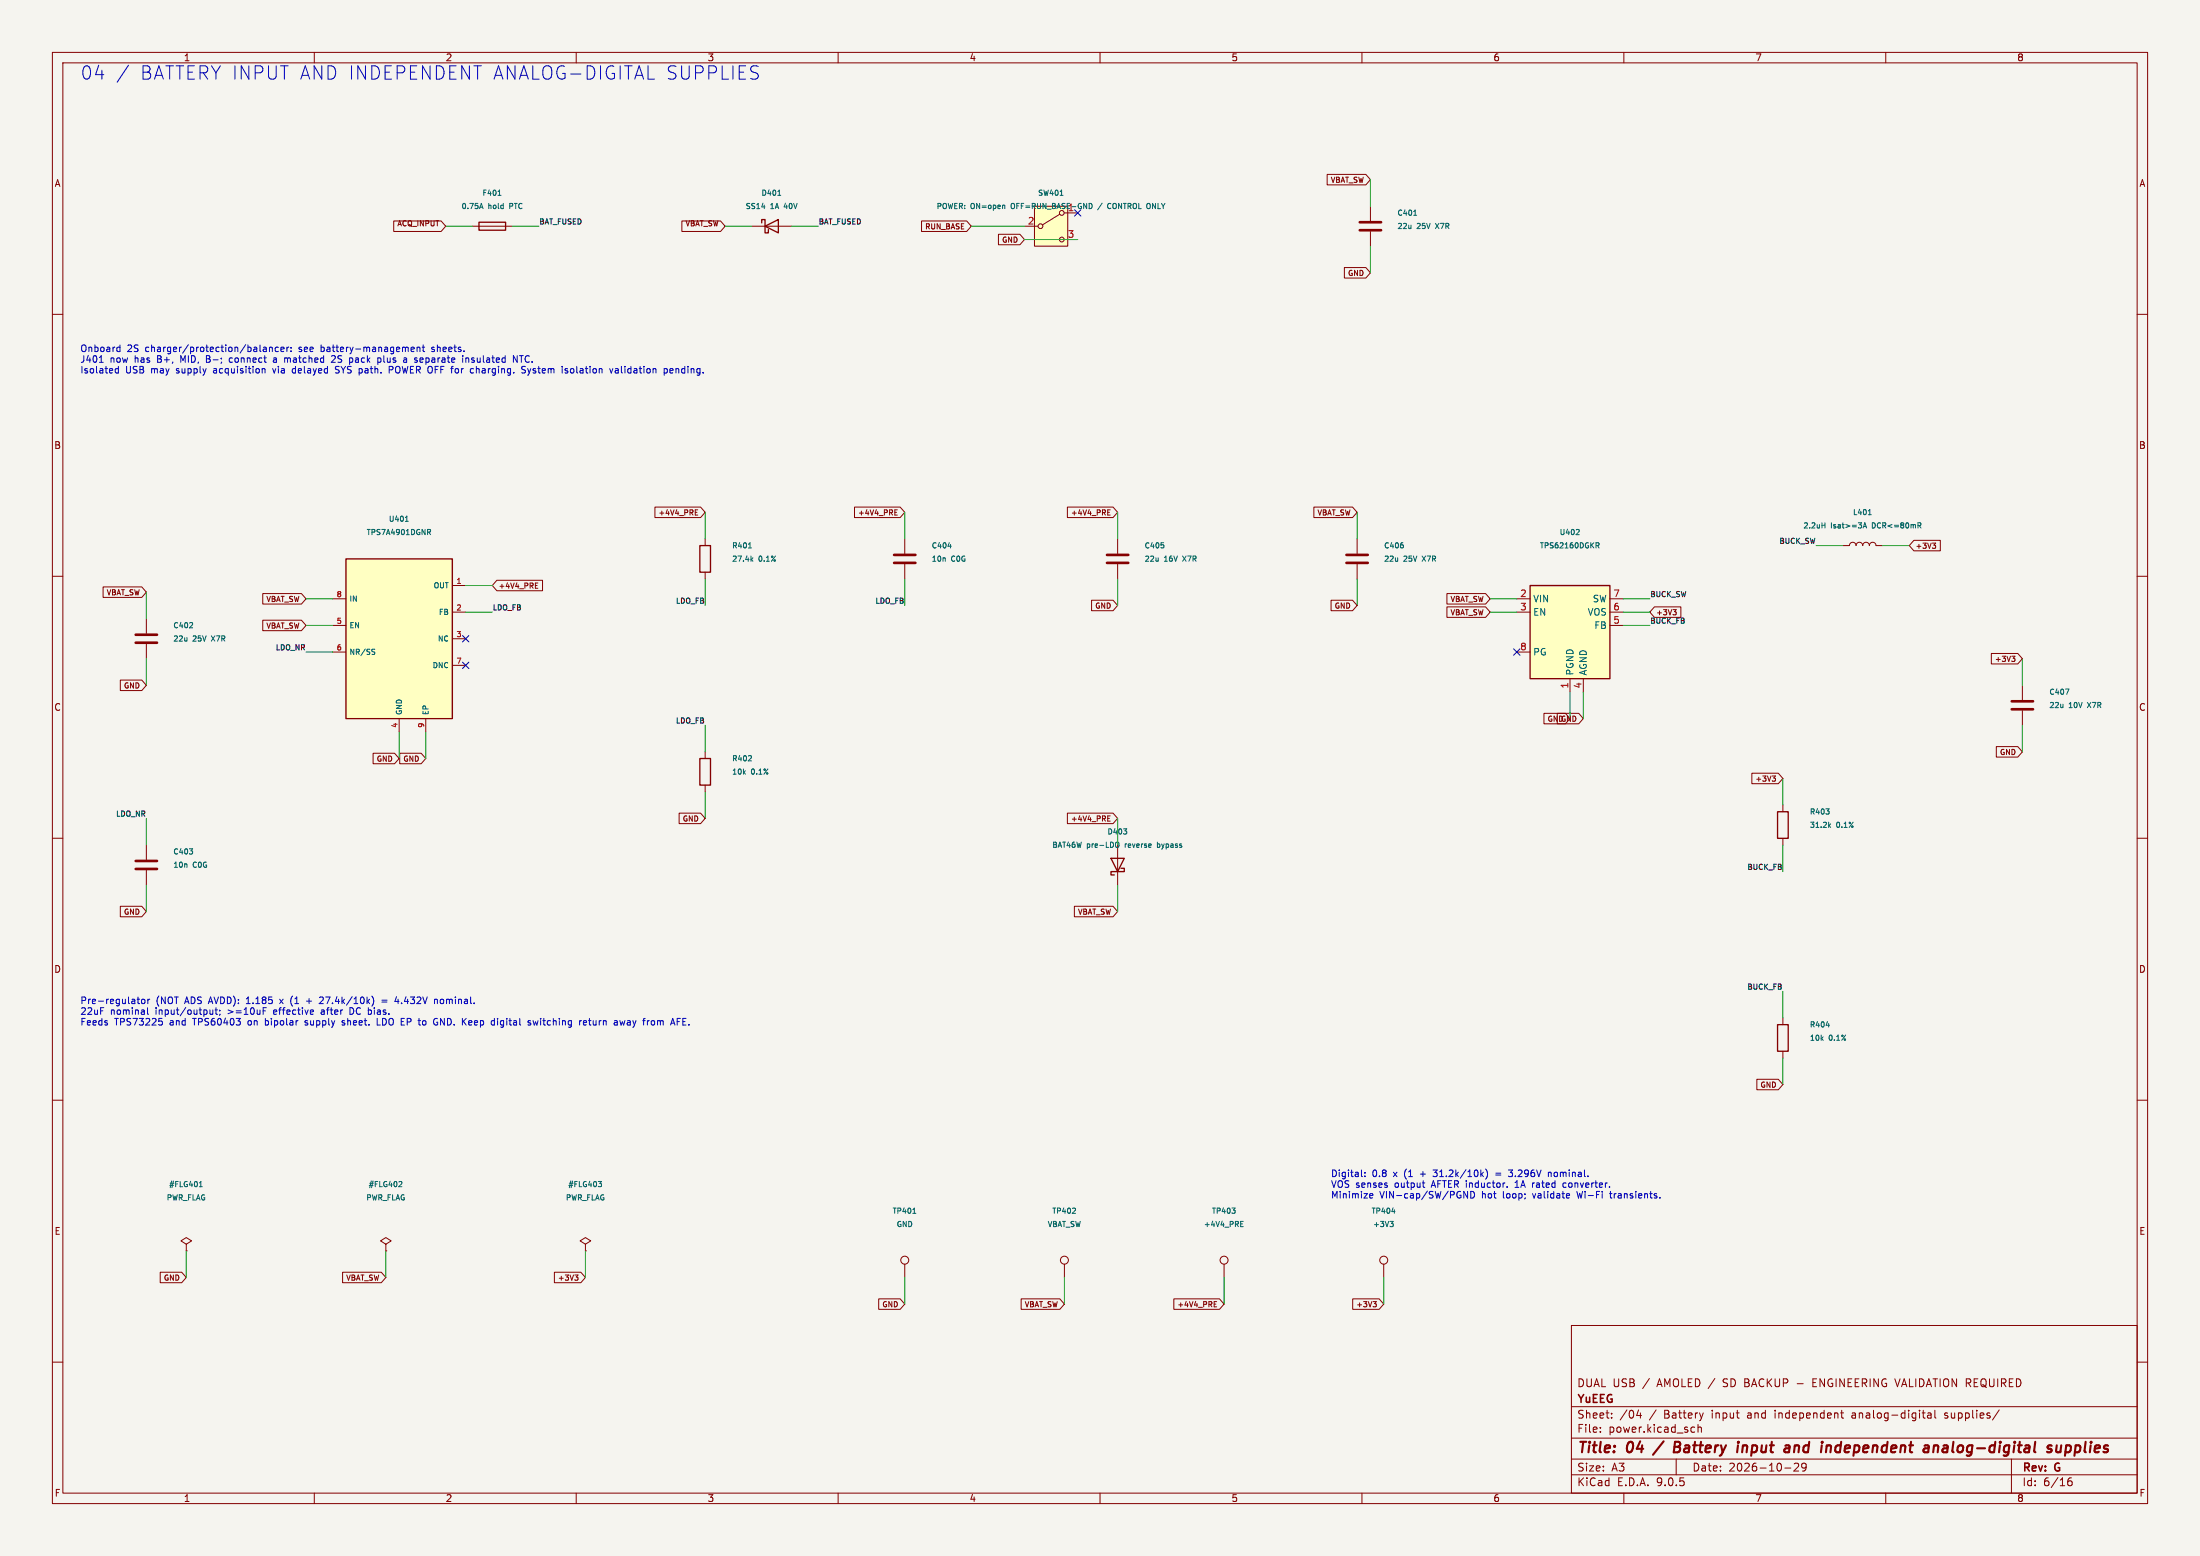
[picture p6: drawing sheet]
<svg xmlns="http://www.w3.org/2000/svg" width="420mm" height="297mm" viewBox="0 0 420 297" stroke-linecap="round" stroke-linejoin="round" font-family="sans-serif">
<path d="M0 0h420v297h-420z" fill="#f5f4ef" stroke="#f5f4ef" stroke-width=".19"/>
<g fill="none" stroke="#840000" stroke-width=".19">
<path d="M10 10h400v277h-400zM12 12h396v273h-396zM60 10v2M110 10v2M160 10v2M210 10v2M260 10v2M310 10v2M360 10v2M10 60h2M408 60h2M10 110h2"/>
<path d="M27.9 118.1v2.8M408 110h2M27.9 122.9v2.8M10 160h2M408 160h2M10 210h2M408 210h2M300 253h108v32h-108zM10 260h2M300 278.5h108M300 274.5h108M300 268.5h108"/>
<path d="M305.5 273.2v.2M305.5 272.5v.1M307.7 270.5v.2M307.7 269.8v.1M312.8 269.1l-.4 1.1h1M313.2 269.7v1M320 278.5v3M323.1 272.4l.4 .1M323.5 273.3l-.4 .1M324.2 272.5l.2-.1 .3 .1 .1 .9M324.2 271.9v1.5M325.2 269.7l-.4 1"/>
<path d="M342.5 279.4l.6-.1 .2 .1 .1 .3-1 1.1h1M343.1 264.1h1.1M344.8 279.9l-.3 .3h-.3l-.3-.3 .2-.5 .4-.1 .2 .1a.99 .99 0 0 1-.3 1.4h-.3M346.1 263.9h.5M346.8 263.2h-.7v1.5h.7M351.4 269.7h.5M351.6 269.2v1.3l.3 .2M353.6 270.2v.4M366.9 269.7h.6M367.2 270.6l.3 .1M368 269.8h.6l.1 .9M368.7 270l-.5 .1a.29 .29 0 0 0-.3 .3 .29 .29 0 0 0 .3 .3l.5-.1"/>
<path d="M369.4 269.2v1.3l.2 .2M371.2 270.6l.5 .1M371.4 269.7l-.2 .2 .2 .3M381.7 269.1l-1.3 1.9M384 278.5v6.5M408 260h2M60 285v2M110 285v2M160 285v2M210 285v2M260 285v2M300 281.5h108"/>
<path d="M310 285v2M340.7 280.2h1.2M360 285v2M394.7 282.9l.3-.2h.4l.2 .2v.4l-.3 .3-.4-.1-.2-.2M395.4 282.1a.59 .59 0 0 0-.7 .6"/>
</g>
<g fill="none" stroke="#840000" stroke-width=".4">
<path d="M317.6 275.1l-2 2.6M319.7 276.2h.6M320.3 276.2l.3 .1M320.4 275.2h-.6l-.3 2 1-.1M320.5 276.1l-.2 .1M332.7 275.9l-.1 1.3M333.3 275.9l-.6 .2M342.6 275.9l-.1 1.3M343.2 275.9l-.6 .2M351.2 275.9a.66 .66 0 0 0-.8 .4v.7l.3 .2h.3M369.3 276h.7l-.1 1.2M371.6 275.9l-.6 .1"/>
<path d="M371.6 276.4h-.5a.4 .4 0 0 0-.3 .4 .4 .4 0 0 0 .2 .4h.5M391.2 275.9l.5 .1M391.4 276.5l.2 .1 .1 .3-.4 .3M392.6 275.9v1.2a.57 .57 0 0 0 .8-.1M393.5 275.9l-.2 1.3M394.4 276h.8l.2 .3-.1 .5a.66 .66 0 0 1-1 .3M394.5 275.9l-.3 2"/>
</g>
<path d="M25.9 121.2h4.1M25.9 122.7h4.1" fill="none" stroke="#840000" stroke-width=".51"/>
<path d="M36.2 119.8h.6M36.7 118.9v.4" fill="none" stroke="#006464" stroke-width=".19"/>
<path d="M292.1 111.8h15.2v17.7h-15.2z" fill="#ffffc2"/>
<path d="M91.4 42.4h5.1v1.5h-5.1zM292.1 111.8h15.2v17.7h-15.2zM339.3 154.9h2.1v5.1h-2.1zM212.1 163.8h2.5l-1.2 2.6zM214 165.7h.6v.7h-2.5v.6h.6M339.3 195.6h2.1v5.1h-2.1z" fill="none" stroke="#840000" stroke-width=".25"/>
<g fill="none" stroke="#840000" stroke-width=".19">
<path d="M261.6 39.4v2.8M90.2 43.2h7.6M261.6 44.2v2.8M213.4 102.9v2.8M213.4 107.7v2.8M289.6 114.3h2.5M289.6 116.8h2.5M307.3 114.3h2.6M307.3 116.8h2.6M307.3 119.4h2.6M289.6 124.5h2.5M299.7 129.5v2.6"/>
<path d="M302.3 129.5v2.6M340.4 153.7v1.2M27.9 161.3v2.8M27.9 166.1v2.8M213.4 161.3v7.6M340.4 160v1.3M340.4 194.3v1.3M340.4 200.7v1.2"/>
</g>
<g fill="none" stroke="#006464" stroke-width=".19">
<path d="M91.6 39.5h.5M91.9 38.8l.3 1M95.1 37.3h.5M269.9 41.1h.6M222.1 104.1v.4M301.4 101.1v.4l-.5 .6h.6M304.7 103.6h.4l.2 .2-.1 .3h-.5M304.9 104.1l.4 .5M214.5 158.2h.6l-.3 .4M215.1 158.7v.4M348.6 154.4h.6l-.3 .4M349.1 154.9v.4"/>
<path d="M349.2 157.6l.3 .3M349.5 157.3l-.4 .3M36.2 162h.6l-.4 .4M36.7 162.5v.4M213.2 160.7l.3 .1 .1 .3v.5l-.4 .1M348.6 195.7h.6"/>
</g>
<path d="M259.6 42.4h4.1M259.6 43.9h4.1M211.3 105.9h4.1M211.3 107.4h4.1M25.9 164.3h4.1M25.9 165.9h4.1" fill="none" stroke="#840000" stroke-width=".51"/>
<path d="M197.5 39.4h6.3v7.6h-6.3z" fill="#ffffc2"/>
<g fill="none" stroke="#840000" stroke-width=".19">
<path d="M197.5 39.4h6.3v7.6h-6.3zM143.5 43.2h7.6M195.6 43.2h2.5M202.3 40.9l-3.3 2M203.2 40.6h2.5M203.2 45.7h2.5M172.7 102.9v2.8M172.7 107.7v2.8M386.1 130.8v2.8M386.1 135.6v2.8"/>
<circle cx="198.6" cy="43.2" r=".46"/>
<circle cx="202.7" cy="40.6" r=".46"/>
<circle cx="202.7" cy="45.7" r=".46"/>
</g>
<path d="M148.5 37.3h.6M191.7 39.2l.1 .1v.5M202.4 37.3h.5M208.2 38.8a.54 .54 0 0 1 .3 .5 .54 .54 0 0 1-.3 .5M210.4 38.8l-.9 1.3M211.8 38.8a.54 .54 0 0 0-.4 .5 .54 .54 0 0 0 .4 .5M181 104.3h.6M394.3 131.5h.7l-.5 1" fill="none" stroke="#006464" stroke-width=".19"/>
<path d="M145.4 42.5v-.6h.6v2.6h.7v-.7M146 43.2l2.6-1.3v2.6z" fill="none" stroke="#840000" stroke-width=".25"/>
<path d="M170.7 105.9h4.1M170.7 107.4h4.1M384 133.9h4.1M384 135.4h4.1" fill="none" stroke="#840000" stroke-width=".51"/>
<path d="M66 106.7h20.4v30.5h-20.4z" fill="#ffffc2"/>
<path d="M66 106.7h20.4v30.5h-20.4zM133.6 104.1h2v5.1h-2zM133.6 144.8h2v5.1h-2z" fill="none" stroke="#840000" stroke-width=".25"/>
<g fill="none" stroke="#840000" stroke-width=".19">
<path d="M253.4 33.3h7.3l.9 1-.9 1h-7.3zM75.2 42.2h9l.9 1-.9 1h-9zM130.2 42.2h7.4l.8 1-.8 1h-7.4zM175.9 42.2h8.6l.9 1-.9 1h-8.6zM190.6 44.7h4.1l.9 1-.9 1h-4.1zM256.6 51.1h4.1l.9 1-.9 1h-4.1zM125 96.8h8.7l.9 1-.9 1h-8.7zM132.7 97.8h.4M132.7 98.3h.5M132.7 97.3h.5M163.1 96.8h8.7l.9 1-.9 1h-8.7zM170.8 97.8h.4"/>
<path d="M170.8 98.3h.5M170.8 97.3h.5M203.8 96.8h8.7l.9 1-.9 1h-8.7zM211.5 97.8h.3M211.5 98.3h.4M211.5 97.3h.4M250.8 96.8h7.4l.9 1-.9 1h-7.4zM19.7 112h7.4l.8 1-.8 1h-7.4zM50.2 113.3h7.3l.9 1-.9 1h-7.3zM50.2 118.4h7.3l.9 1-.9 1h-7.3zM63.5 114.3h2.5M63.5 119.4h2.5"/>
<path d="M86.4 111.8h2.5M86.4 116.8h2.5M94.9 110.8h8.7v2h-8.7l-.9-1zM102.2 111.8h.3M102.2 112.3h.5M102.2 111.3h.5M134.6 102.9v1.2M134.6 109.2v1.3M208.4 114.6h4.1l.9 1-.9 1h-4.1zM254.1 114.6h4.1l.9 1-.9 1h-4.1zM259.1 102.9v2.8M259.1 107.7v2.8"/>
<path d="M276.2 115.8h7.4l.9 1-.9 1h-7.4zM276.2 113.3h7.4l.9 1-.9 1h-7.4zM315.8 115.8h5.1v2h-5.1l-.8-1zM319.4 116.4h.6l-.3 .3M319.8 116.7l.2 .2v.3l-.2 .2M351.8 104.1h1.3a.64 .64 0 0 1 .6-.6 .64 .64 0 0 1 .6 .6 .64 .64 0 0 1 .7-.6 .64 .64 0 0 1 .6 .6 .64 .64 0 0 1 .6-.6 .64 .64 0 0 1 .7 .6 .64 .64 0 0 1 .6-.6 .64 .64 0 0 1 .6 .6h1.3M365.4 103.1h5v2h-5l-.9-1zM368.9 103.7h.6l-.3 .3M369.3 104l.2 .2v.3l-.2 .2M23 129.8h4.1l.8 1-.8 1h-4.1zM63.5 124.5h2.5M76.2 137.2v2.5"/>
<path d="M81.3 137.2v2.5M86.4 121.9h2.5M86.4 127h2.5M294.7 136.2h4.1l.9 1-.9 1h-4.1zM297.3 136.2h4.1l.9 1-.9 1h-4.1zM380.2 124.7h5l.9 1-.9 1h-5zM384 125.3h.7l-.4 .3 .3 .1 .1 .4-.2 .2h-.3M71.2 143.8h4.1l.9 1-.9 1h-4.1zM76.3 143.8h4.1l.9 1-.9 1h-4.1zM129.6 155.2h4.1l.9 1-.9 1h-4.1zM134.6 143.5v1.3M134.6 149.9v1.2"/>
<path d="M203.8 155.2h8.7l.9 1-.9 1h-8.7zM211.5 156.2h.3M211.5 156.7h.4M211.5 155.7h.4M334.4 147.6h5.1l.9 1-.9 1h-5.1zM338.3 148.1h.6l-.3 .4 .3 .1v.3l-.1 .2h-.3M381.1 142.5h4.1l.9 1-.9 1h-4.1zM23 173h4.1l.8 1-.8 1h-4.1zM205.1 173h7.4l.9 1-.9 1h-7.4zM335.4 206h4.1l.9 1-.9 1h-4.1zM35.6 237.5l1-.6-1-.7-1.1 .7 1.1 .6v1.3M35.6 238.8h.1"/>
<path d="M73.7 237.5l1-.6-1-.7-1.1 .7 1.1 .6v1.3M73.7 238.8h.1M111.8 237.5l1-.6-1-.7-1.1 .7 1.1 .6v1.3M111.8 238.8h.1M30.6 242.8h4.1l.9 1-.9 1h-4.1zM65.4 242.8h7.4l.9 1-.9 1h-7.4zM105.8 242.8h5.1l.9 1-.9 1h-5.1zM109.7 243.4h.6l-.3 .3 .3 .1v.4l-.1 .2h-.3M167.7 247.9h4.1l.9 1-.9 1h-4.1zM172.7 241.3v2.5M194.9 247.9h7.4l.9 1-.9 1h-7.4zM203.2 241.3v2.5"/>
<path d="M224.1 247.9h8.7l.9 1-.9 1h-8.7zM231.8 248.9h.3M231.8 249.4h.5M231.8 248.4h.5M233.7 241.3v2.5M258.2 247.9h5.1l.9 1-.9 1h-5.1zM262.1 248.4h.6l-.3 .4 .3 .1v.4l-.1 .1h-.3M264.2 241.3v2.5"/>
<circle cx="172.7" cy="240.5" r=".76"/>
<circle cx="203.2" cy="240.5" r=".76"/>
<circle cx="233.7" cy="240.5" r=".76"/>
<circle cx="264.2" cy="240.5" r=".76"/>
</g>
<g fill="none" stroke="#006464" stroke-width=".19">
<path d="M77.4 99.5h.6M77.6 98.7l.1-.2v1M348.4 99.8v1M356.7 98.2h.5M356.9 97.4l.1-.2v1M366.1 99.8h.4l.2 .2-.1 .3h-.5M81.6 101.1h.4l.2 .1-.1 .3-.5 .1M81.9 101.6l.3 .5M142.9 104.6h.6M143.5 106.8l.2 .3M143.7 106.5l-.3 .3M267.9 104.1v.4"/>
<path d="M347.8 100.3h.6M355.7 100.8l.3-1 .3 1M355.8 100.5h.4M366.4 100.3l.3 .5M71.2 124.4l.3 .1v.2l-.1 .2h-.3M71.2 123.9l.3 .1M142.8 145.2h.7M143.4 144.3v.4M38.1 226.5h.5M38.2 225.8l.1-.3v1M76.3 225.5l.3 .1 .1 .2-.6 .7h.6M114.2 225.5h.6l-.3 .4 .3 .1v.3l-.2 .2h-.2"/>
<path d="M174.3 231.6h.5M204.7 231.6h.6M205.3 230.7v.3M235.2 230.6h.6l-.3 .4M235.8 231.1v.4M236.8 233.6h.4M236.8 234.1h.5M236.8 233.1h.5M265.4 233.1h.6l-.4 .4 .3 .1 .1 .3-.2 .2h-.3M265.7 231.3h.6"/>
</g>
<path d="M257 105.9h4.1M257 107.4h4.1" fill="none" stroke="#840000" stroke-width=".51"/>
<g fill="none" stroke="#009600" stroke-width=".19">
<path d="M261.6 34.3v5.1M85.1 43.2h5.1M97.8 43.2h5.1M138.4 43.2h5.1M151.1 43.2h5.1M185.4 43.2h10.2M195.6 45.7h10.1M261.6 47v5.1M134.6 97.8v5.1M172.7 97.8v5.1M213.4 97.8v5.1M259.1 97.8v5.1"/>
<path d="M27.9 113v5.1M58.4 119.4h5.1M58.4 114.3h5.1M88.9 111.8h5.1M88.9 116.8h5.1M134.6 110.5v5.1M172.7 110.5v5.1M213.4 110.5v5.1M259.1 110.5v5.1M284.5 114.3h5.1M284.5 116.8h5.1M309.9 119.4h5.1"/>
<path d="M309.9 114.3h5.1M309.9 116.8h5.1M346.7 104.1h5.1M359.4 104.1h5.1M27.9 125.7v5.1M58.4 124.5h5.1M76.2 139.7v5.1M81.3 139.7v5.1M134.6 138.4v5.1M299.7 132.1v5.1M302.3 132.1v5.1M386.1 125.7v5.1"/>
<path d="M386.1 138.4v5.1M27.9 156.2v5.1M134.6 151.1v5.1M213.4 156.2v5.1M340.4 148.6v5.1M27.9 168.9v5.1M213.4 168.9v5.1M340.4 161.3v5.1M340.4 189.2v5.1M340.4 201.9v5.1M35.6 238.8v5M73.7 238.8v5"/>
<path d="M111.8 238.8v5M172.7 243.8v5.1M203.2 243.8v5.1M233.7 243.8v5.1M264.2 243.8v5.1"/>
</g>
<path d="M205.1 40l1.2 1.2M206.3 40l-1.2 1.2M88.3 126.4l1.2 1.2M88.3 121.3l1.2 1.2M89.5 126.4l-1.2 1.2M89.5 121.3l-1.2 1.2M289 123.9l1.2 1.2M290.2 123.9l-1.2 1.2" fill="none" stroke="#000084" stroke-width=".19"/>
<g fill="none" stroke="#0000c2" stroke-width=".19">
<path d="M24.5 12.4l-2.1 3.3M123.7 15.1h1.2M19 69.2h.7M22.5 66.3h.4M22.6 69.9v1.3M22.6 70.4h-.4l-.2 .2 .1 .5h.5M22.9 65.8v1.3M22.9 67.1h-.4M39.4 67.9v1.3h.5M43.8 68.4v.6l.4 .2M50.1 70.5l.1-.1h.3l.1 .8M50.3 67.1h.5"/>
<path d="M50.3 66.3h.5v.8M50.8 66.6l-.5 .1M51.4 66.4l.2-.1h.3l.1 .8M51.4 66.3v.8M52 70.4l.4 .8M52.2 68.4h.5M52.8 68.6l-.4 .1-.2 .2 .2 .3 .4-.1M53.1 66.3h-.3l-.3 .2 .2 .6h.4M53.6 66.7l.6-.1v-.3h-.4l-.2 .1 .1 .7h.5M54.7 68.3l.2 .2M54.8 66.3v.8M54.9 68.5v.7"/>
<path d="M55.1 68.3l-.2 .2M55.1 66.3l-.3 .2M55.6 67v.1M55.6 66.3v.1M56.3 70.4h-.4l-.1 .2 .1 .5 .4 .1M64 68.4l-.8 .8h.8M64 71.1h.6M64.3 69.9l-.3 .3 .1 .2 .5 .3M67.9 68.7v.4M72.7 68.4v.6M73.3 67.9v1.1l.2 .2M74.3 69.9v1.3"/>
<path d="M74.9 70.5l-.6 .1M78.5 67.1h.5M78.5 66.3h.4l.2 .3-.6 .1M79.6 66.4l.2-.1h.3l.1 .8M79.6 66.3v.8M80.6 66.3h.5M80.6 68.3l.2 .3-.6 .1M80.7 69.1l-.1 .1M80.8 65.8v1.1l.3 .2M82.4 67.1h.1M82.6 66.3l-.2 .1 .2 .3M88.9 68.4l.2-.1 .3 .1 .1 .8"/>
<path d="M88.9 68.3v.9M90 69.1l.4 .1M90.4 68.3l-.4 .2 .1 .2h.3M90.9 69.9v1.3M91.4 70.4h-.3l-.2 .1M98 67.9l.7 1.3v-1.3M99.2 67.9h.7M99.5 67.9v1.3M99.6 70.3l.7 .5-.2 .4-.5-.1M100.3 70l-.5-.1-.2 .3M100.7 70.4l.3 .8M101 71.2l-.3 .4"/>
<path d="M101.3 70.4l-.3 .8M108.2 70.8l.2 .2-.2 .2M108.2 70.4h.2M109.3 70.4h-.3l-.1 .2 .1 .5 .3 .1M117 70.4l-.3 .8M117.5 70.4h.5v.8M118 70.7h-.4l-.2 .2 .2 .3 .4-.1M126.9 70.4h.4l.1 .2-.1 .5-.4 .1M127.9 70.8l.6-.1-.1-.3h-.3l-.2 .1v.6h.5M129 70.4v.8M129.2 70.4l-.2 .1M26.2 190.7h.4"/>
<path d="M26.3 190.3v1.1l.3 .2M27.1 190.8l.3-.1 .3 .3v.3l-.3 .3-.3-.1-.1-.2zM28.2 192.3v1.1l.1 .2M28.2 190.7v.9M28.6 190.7l-.4 .3M30.9 195v.5l-.4 .2M40.1 192.8v.8h.3l.2-.1M40.6 192.8v.8M41.2 192.3v1.1l.3 .2M42 193.6l-.1 .2M47 191.6h.8M47.2 190.6l-.2 .1"/>
<path d="M50.2 193h.5M50.7 194.4v1.3M50.7 195.6l.1 .1M50.8 194.8l-.1 .1M53.4 190.7l.6 .9M54 190.7l-.6 .9M55.6 191.5l.3 .6M55.9 190.1l-.3 .6M58.2 195.6l.4 .1M58.5 191.1h1M58.6 194.8l-.4 .2 .1 .2h.3M59.8 192.8v.3l-.6 .1"/>
<path d="M61 190.4l.5-.1 .2 .2M61.5 192.8h-.1M61.5 193.1l-.2 .2 .2 .3M61.7 190.7l-.8 .9h.8M65.8 194.9l-.3-.1-.2 .3 .5 .3M65.8 195.5l-.1 .2-.4-.1M66.8 192.3v1.3h.5M71 190.2a1.49 1.49 0 0 1 0 1.8M72 194.4v1.3h.6M72.9 190.9h1M72.9 191.3h1M75.7 190.2l-.3 .9h.8"/>
<path d="M76 190.7v.9M83.1 190.7l.4 .2v.7M84.1 195.7v-1.3l.7 1.3M84.3 190.7l-.3 .3v.3l.3 .3M95 194.4v.1M101.2 195.2l.1 .2-.1 .3M101.2 194.8l.1 .1M101.8 194.8l.2 .9 .2-.6 .3 .6 .2-.9M111.4 195.2l.6-.1-.1-.2-.3-.1-.2 .2v.6h.5M112.3 194.8h.5M112.5 194.4v1.1l.3 .2M118.3 194.8l.3 .9 .2-.6 .3 .6 .2-.9"/>
<path d="M123.2 194.4l-.3 .2M124.9 194.9l.1 .2-.1 .5M130.4 195h.4M131 194.4h-.6v1.3h.6M259.9 223.3v1.1l.2 .2M260.6 224.5v.1M260.6 223.8v.1M261.5 228.5l.2 .2 .3-.1M261.5 228l.2-.2 .4 .2v.1l-.6 .2M271.5 225.8h.5M271.8 226.6h.2M273.6 223.3h.8"/>
<path d="M273.6 224.5l.2 .1M280.2 227.4v1.3l-.8-1.3v1.3M280.8 227.4v1.3a.66 .66 0 0 0 .7-.4 .66 .66 0 0 0-.1-.7M282.8 224.1l.4 .5M283.2 223.7l-.5 .5M283.6 223.1a1.46 1.46 0 0 1 0 2M285.5 223.9h1M285.5 224.3h1M287.7 226.5v.1M288 223.3h.8l-.5 .5 .3 .1M288 224.5l.1 .1 .5-.1M289.2 226.6h.8"/>
<path d="M289.5 225.5l-.3 .2M292.9 225.8l-.3 .1M295.6 223.7v.9M295.6 223.9l.2-.2 .3 .1v.8M299 225.9l-.4-.1-.2 .2 .1 .6h.5M301 227.4l.3 1.3M307.3 227.8h.4M307.4 227.4v1.1l.3 .2M316.9 228.6v.1"/>
</g>
<g font-size="3.5" fill="#0000c2">
<text x="15.2" y="15.4">04</text>
<text x="26.5" y="15.4">BATTERY INPUT AND INDEPENDENT ANALOG-DIGITAL</text>
<text x="126.6" y="15.4">SUPPLIES</text>
</g>
<g font-size="2.8" fill="#840000">
<text x="301" y="277.9">Title:</text>
<text x="310.6" y="277.9">04</text>
<text x="321.2" y="277.9">Battery</text>
<text x="334.1" y="277.9">input</text>
<text x="343.9" y="277.9">and</text>
<text x="351.7" y="277.9">independent</text>
<text x="372.1" y="277.9">analog-digital</text>
<text x="396.5" y="277.9">supplies</text>
</g>
<g font-size="2.1" fill="#840000">
<text x="301" y="268.2">YuEEG</text>
<text x="301" y="265">DUAL USB</text>
<text x="313.7" y="265">/</text>
<text x="316.5" y="265">AMOLED /</text>
<text x="329.3" y="265">SD BACKUP</text>
<text x="346.9" y="265">ENGINEERING VALIDATION REQUIRED</text>
<text x="301" y="273.7">File:</text>
<text x="301" y="271">Sheet:</text>
<text x="307.1" y="273.7">power.kicad_sch</text>
<text x="309.2" y="271">/04</text>
<text x="314.9" y="271">/</text>
<text x="317.8" y="271">Battery</text>
<text x="327" y="271">input</text>
<text x="334" y="271">and</text>
<text x="339.4" y="271">independent</text>
<text x="354.2" y="271">analog-digital</text>
<text x="372.1" y="271">supplies/</text>
<text x="301" y="281.1">Size:</text>
<text x="307.6" y="281.1">A3</text>
<text x="323" y="281.1">Date:</text>
<text x="330" y="281.1">2026-10-29</text>
<text x="386" y="281.3">Rev:</text>
<text x="392.4" y="281.3">G</text>
<text x="301" y="283.9">KiCad</text>
<text x="308.7" y="283.9">E.D.A.</text>
<text x="316.3" y="283.9">9.0.5</text>
<text x="386" y="283.9">Id:</text>
<text x="390.1" y="283.9">6/16</text>
</g>
<g font-size="1.8" fill="#840000">
<text x="35" y="11.9">1</text>
<text x="85" y="11.9">2</text>
<text x="135" y="11.9">3</text>
<text x="185" y="11.9">4</text>
<text x="235" y="11.9">5</text>
<text x="285" y="11.9">6</text>
<text x="335" y="11.9">7</text>
<text x="385" y="11.9">8</text>
<text x="10.3" y="35.9">A</text>
<text x="408.3" y="35.9">A</text>
<text x="10.3" y="85.9">B</text>
<text x="408.2" y="85.9">B</text>
<text x="10.3" y="135.9">C</text>
<text x="408.2" y="135.9">C</text>
<text x="10.3" y="185.9">D</text>
<text x="408.2" y="185.9">D</text>
<text x="10.3" y="235.9">E</text>
<text x="408.3" y="235.9">E</text>
<text x="10.3" y="285.9">F</text>
<text x="35" y="286.9">1</text>
<text x="85" y="286.9">2</text>
<text x="135" y="286.9">3</text>
<text x="185" y="286.9">4</text>
<text x="235" y="286.9">5</text>
<text x="285" y="286.9">6</text>
<text x="335" y="286.9">7</text>
<text x="385" y="286.9">8</text>
<text x="408.3" y="285.9">F</text>
</g>
<g font-size="1.8" fill="#006464">
<text x="203.8" y="40.4">1</text>
<text x="292.6" y="115.2">VIN</text>
<text x="292.6" y="117.7">EN</text>
<text x="303" y="117.7">VOS</text>
<text x="304" y="115.2">SW</text>
<text x="292.6" y="125.3">PG</text>
<text x="304.3" y="120.2">FB</text>
<text x="300.6" y="129" transform="rotate(-90 300.6 129)">PGND</text>
<text x="303.1" y="129" transform="rotate(-90 303.1 129)">AGND</text>
</g>
<g font-size="1.8" fill="#a90000">
<text x="196.1" y="42.9">2</text>
<text x="203.8" y="45.5">3</text>
<text x="290.1" y="114">2</text>
<text x="290.1" y="116.6">3</text>
<text x="307.9" y="114">7</text>
<text x="307.9" y="116.6">6</text>
<text x="307.9" y="119.1">5</text>
<text x="290.1" y="124.2">8</text>
<text x="299.5" y="131.5" transform="rotate(-90 299.5 131.5)">1</text>
<text x="302" y="131.5" transform="rotate(-90 302 131.5)">4</text>
</g>
<g font-size="1.8" fill="#0000c2">
<text x="15.2" y="67.5">Onboard</text>
<text x="15.2" y="69.6">J401</text>
<text x="15.2" y="71.6">Isolated</text>
<text x="21" y="69.6">now</text>
<text x="24" y="71.6">USB</text>
<text x="24.3" y="67.5">2S</text>
<text x="25.8" y="69.6">has</text>
<text x="27.9" y="67.5">charger/protection/balancer:</text>
<text x="29" y="71.6">may</text>
<text x="30.3" y="69.6">B+,</text>
<text x="33.9" y="71.6">supply</text>
<text x="34.9" y="69.6">MID,</text>
<text x="40" y="69.6">B-;</text>
<text x="41.2" y="71.6">acquisition</text>
<text x="44.6" y="69.6">connect</text>
<text x="52.8" y="71.6">via</text>
<text x="53.3" y="69.6">a</text>
<text x="55.6" y="69.6">matched</text>
<text x="56.7" y="71.6">delayed</text>
<text x="57.3" y="67.5">see</text>
<text x="61.7" y="67.5">battery-management</text>
<text x="64.8" y="69.6">2S</text>
<text x="65.1" y="71.6">SYS path.</text>
<text x="68.4" y="69.6">pack</text>
<text x="74" y="69.6">plus</text>
<text x="75.7" y="71.6">POWER OFF for</text>
<text x="79.1" y="69.6">a</text>
<text x="81.4" y="69.6">separate</text>
<text x="83.1" y="67.5">sheets.</text>
<text x="90.8" y="69.6">insulated</text>
<text x="91.9" y="71.6">charging.</text>
<text x="100.7" y="69.6">NTC.</text>
<text x="101.9" y="71.6">System</text>
<text x="109.8" y="71.6">isolation</text>
<text x="119.2" y="71.6">validation</text>
<text x="129.6" y="71.6">pending.</text>
<text x="15.2" y="192">Pre-regulator</text>
<text x="29.8" y="192">(NOT</text>
<text x="35.4" y="192">ADS AVDD):</text>
<text x="47.5" y="192">1.185</text>
<text x="54.1" y="192">x</text>
<text x="56.3" y="192">(1</text>
<text x="59.5" y="192">+</text>
<text x="62.3" y="192">27.4k/10k)</text>
<text x="77.1" y="192">4.432V</text>
<text x="84.8" y="192">nominal.</text>
<text x="15.2" y="194">22uF</text>
<text x="15.2" y="196.1">Feeds</text>
<text x="21.1" y="194">nominal</text>
<text x="21.9" y="196.1">TPS73225</text>
<text x="29.8" y="194">input/output;</text>
<text x="32.5" y="196.1">and</text>
<text x="37.1" y="196.1">TPS60403</text>
<text x="43.7" y="194">&gt;=10uF</text>
<text x="47.8" y="196.1">on</text>
<text x="51.3" y="196.1">bipolar</text>
<text x="52.7" y="194">effective</text>
<text x="59.1" y="196.1">supply</text>
<text x="62" y="194">after</text>
<text x="66.4" y="196.1">sheet.</text>
<text x="67.6" y="194">DC bias.</text>
<text x="73.2" y="196.1">LDO EP to</text>
<text x="84.7" y="196.1">GND. Keep</text>
<text x="96.1" y="196.1">digital</text>
<text x="103.3" y="196.1">switching</text>
<text x="113.3" y="196.1">return</text>
<text x="120.2" y="196.1">away</text>
<text x="125.9" y="196.1">from</text>
<text x="131.4" y="196.1">AFE.</text>
<text x="254" y="225">Digital:</text>
<text x="254" y="227">VOS senses</text>
<text x="261.9" y="225">0.8</text>
<text x="266.1" y="225">x</text>
<text x="266.4" y="227">output</text>
<text x="268.3" y="225">(1</text>
<text x="271.6" y="225">+</text>
<text x="273.6" y="227">AFTER inductor.</text>
<text x="274.3" y="225">31.2k/10k)</text>
<text x="289.1" y="225">3.296V</text>
<text x="289.9" y="227">1A</text>
<text x="293.4" y="227">rated</text>
<text x="296.8" y="225">nominal.</text>
<text x="299.4" y="227">converter.</text>
<text x="254" y="229.1">Minimize</text>
<text x="263.4" y="229.1">VIN-cap/SW/PGND</text>
<text x="283" y="229.1">hot</text>
<text x="287.2" y="229.1">loop;</text>
<text x="293.1" y="229.1">validate</text>
<text x="301.8" y="229.1">Wi-Fi</text>
<text x="308.3" y="229.1">transients.</text>
</g>
<g font-size="1.4" fill="#840000">
<text x="253.9" y="35.1">VBAT_SW</text>
<text x="75.7" y="43.3">ACQ_INPUT</text>
<text x="130.7" y="43.3">VBAT_SW</text>
<text x="176.5" y="44">RUN_BASE</text>
<text x="191.2" y="46.5">GND</text>
<text x="257.2" y="52.9">GND</text>
<text x="125.6" y="98.6">+4V4_PRE</text>
<text x="163.7" y="98.6">+4V4_PRE</text>
<text x="204.3" y="98.6">+4V4_PRE</text>
<text x="251.4" y="98.6">VBAT_SW</text>
<text x="365.6" y="104.9">+3V3</text>
<text x="20.2" y="113.8">VBAT_SW</text>
<text x="95.1" y="112.6">+4V4_PRE</text>
<text x="50.7" y="115.1">VBAT_SW</text>
<text x="208.9" y="116.4">GND</text>
<text x="254.7" y="116.4">GND</text>
<text x="276.8" y="117.6">VBAT_SW</text>
<text x="276.8" y="115.1">VBAT_SW</text>
<text x="50.7" y="120.2">VBAT_SW</text>
<text x="23.5" y="131.6">GND</text>
<text x="380.7" y="126.5">+3V3</text>
<text x="295.3" y="138">GNDGND</text>
<text x="71.8" y="145.6">GND</text>
<text x="76.9" y="145.6">GND</text>
<text x="335" y="149.4">+3V3</text>
<text x="381.7" y="144.3">GND</text>
<text x="130.2" y="157">GND</text>
<text x="204.3" y="157">+4V4_PRE</text>
<text x="23.5" y="174.8">GND</text>
<text x="205.6" y="174.8">VBAT_SW</text>
<text x="335.9" y="207.8">GND</text>
<text x="31.1" y="244.6">GND</text>
<text x="65.9" y="244.6">VBAT_SW</text>
<text x="106.4" y="244.6">+3V3</text>
<text x="168.3" y="249.7">GND</text>
<text x="195.5" y="249.7">VBAT_SW</text>
<text x="224.6" y="249.7">+4V4_PRE</text>
<text x="258.8" y="249.7">+3V3</text>
</g>
<g font-size="1.4" fill="#006464">
<text x="88" y="40.1">0.75A</text>
<text x="92" y="37.6">F401</text>
<text x="93.2" y="40.1">hold</text>
<text x="97.5" y="40.1">PTC</text>
<text x="142.2" y="40.1">SS14</text>
<text x="145.3" y="37.6">D401</text>
<text x="147.1" y="40.1">1A</text>
<text x="149.9" y="40.1">40V</text>
<text x="178.7" y="40.1">POWER: ON=open</text>
<text x="193.2" y="40.1">OFF=RUN_BASE-GND</text>
<text x="198.1" y="37.6">SW401</text>
<text x="212.2" y="40.1">CONTROL ONLY</text>
<text x="266.7" y="41.4">C401</text>
<text x="266.7" y="43.9">22u</text>
<text x="270.5" y="43.9">25V</text>
<text x="274.3" y="43.9">X7R</text>
<text x="74.1" y="99.8">U401</text>
<text x="344.2" y="101.1">2.2uH</text>
<text x="349.5" y="101.1">Isat&gt;=3A</text>
<text x="353.6" y="98.5">L401</text>
<text x="357.6" y="101.1">DCR&lt;=80mR</text>
<text x="69.9" y="102.3">TPS7A4901DGNR</text>
<text x="139.7" y="107.4">27.4k</text>
<text x="139.7" y="104.9">R401</text>
<text x="144.8" y="107.4">0.1%</text>
<text x="177.8" y="107.4">10n</text>
<text x="177.8" y="104.9">C404</text>
<text x="181.6" y="107.4">C0G</text>
<text x="218.4" y="107.4">22u</text>
<text x="218.4" y="104.9">C405</text>
<text x="222.2" y="107.4">16V</text>
<text x="226" y="107.4">X7R</text>
<text x="264.1" y="107.4">22u</text>
<text x="264.1" y="104.9">C406</text>
<text x="267.9" y="107.4">25V</text>
<text x="271.7" y="107.4">X7R</text>
<text x="293.9" y="104.9">TPS62160DGKR</text>
<text x="297.6" y="102.3">U402</text>
<text x="82.6" y="112.5">OUT</text>
<text x="66.6" y="115">IN</text>
<text x="83.6" y="117.6">FB</text>
<text x="33" y="122.6">22u</text>
<text x="33" y="120.1">C402</text>
<text x="36.8" y="122.6">25V</text>
<text x="40.6" y="122.6">X7R</text>
<text x="66.6" y="120.1">EN</text>
<text x="66.6" y="125.2">NR/SS</text>
<text x="83.5" y="122.6">NC</text>
<text x="82.5" y="127.7">DNC</text>
<text x="76.9" y="136.6" transform="rotate(-90 76.9 136.6)">GND</text>
<text x="82" y="136.6" transform="rotate(-90 82 136.6)">EP</text>
<text x="391.1" y="135.3">22u</text>
<text x="391.1" y="132.8">C407</text>
<text x="394.9" y="135.3">10V</text>
<text x="398.7" y="135.3">X7R</text>
<text x="139.7" y="148">10k</text>
<text x="139.7" y="145.5">R402</text>
<text x="143.4" y="148">0.1%</text>
<text x="345.4" y="155.7">R403</text>
<text x="211.3" y="159.5">D403</text>
<text x="345.4" y="158.2">31.2k</text>
<text x="350.6" y="158.2">0.1%</text>
<text x="33" y="165.8">10n</text>
<text x="33" y="163.3">C403</text>
<text x="36.8" y="165.8">C0G</text>
<text x="200.8" y="162">BAT46W</text>
<text x="207.5" y="162">pre-LDO</text>
<text x="215" y="162">reverse</text>
<text x="221.4" y="162">bypass</text>
<text x="345.4" y="196.3">R404</text>
<text x="345.4" y="198.8">10k</text>
<text x="349.1" y="198.8">0.1%</text>
<text x="32.2" y="226.8">#FLG401</text>
<text x="70.3" y="226.8">#FLG402</text>
<text x="108.4" y="226.8">#FLG403</text>
<text x="31.7" y="229.3">PWR_FLAG</text>
<text x="69.8" y="229.3">PWR_FLAG</text>
<text x="107.9" y="229.3">PWR_FLAG</text>
<text x="170.3" y="231.9">TP401</text>
<text x="200.8" y="231.9">TP402</text>
<text x="231.2" y="231.9">TP403</text>
<text x="261.7" y="231.9">TP404</text>
<text x="171.1" y="234.4">GND</text>
<text x="199.9" y="234.4">VBAT_SW</text>
<text x="229.7" y="234.4">+4V4_PRE</text>
<text x="262" y="234.4">+3V3</text>
</g>
<g font-size="1.4" fill="#0f0f0f">
<text x="102.9" y="42.9">BAT_FUSED</text>
<text x="156.2" y="42.9">BAT_FUSED</text>
<text x="339.5" y="103.9">BUCK_SW</text>
<text x="94" y="116.6">LDO_FB</text>
<text x="128.9" y="115.3">LDO_FB</text>
<text x="167" y="115.3">LDO_FB</text>
<text x="315" y="114">BUCK_SW</text>
<text x="315" y="119.1">BUCK_FB</text>
<text x="316.1" y="117.6">+3V3</text>
<text x="52.5" y="124.2">LDO_NR</text>
<text x="128.9" y="138.2">LDO_FB</text>
<text x="22" y="155.9">LDO_NR</text>
<text x="333.4" y="166.1">BUCK_FB</text>
<text x="333.4" y="189">BUCK_FB</text>
</g>
<g font-size="1.4" fill="#a90000">
<text x="87" y="111.5">1</text>
<text x="64.2" y="114">8</text>
<text x="64.2" y="119.1">5</text>
<text x="87" y="116.6">2</text>
<text x="64.2" y="124.2">6</text>
<text x="87" y="121.7">3</text>
<text x="87" y="126.7">7</text>
<text x="75.9" y="139" transform="rotate(-90 75.9 139)">4</text>
<text x="81" y="139" transform="rotate(-90 81 139)">9</text>
</g>
</svg>
